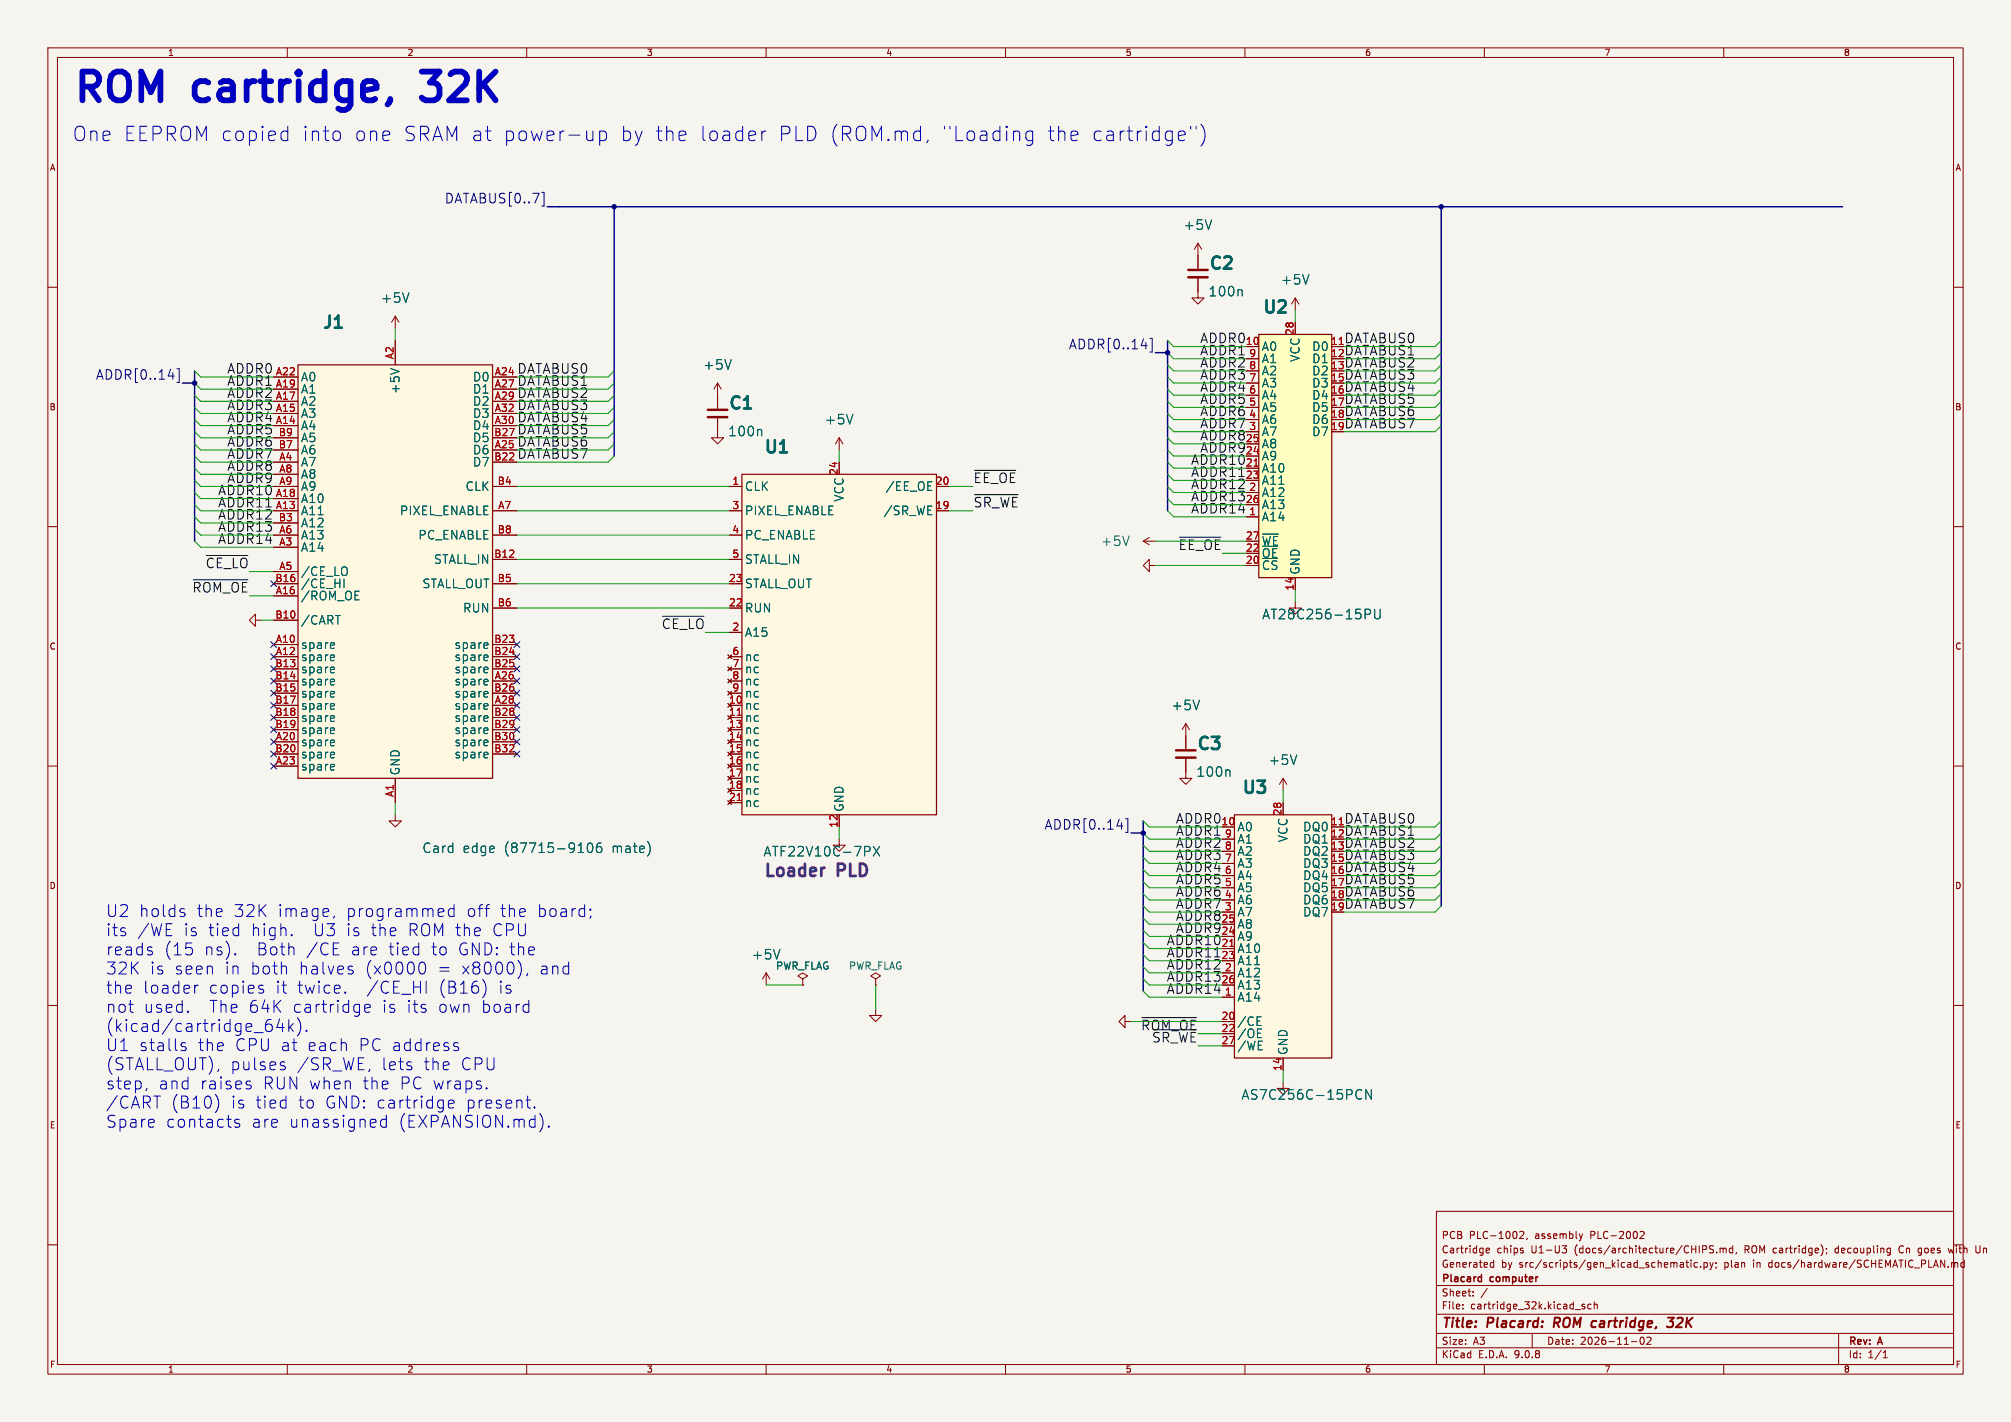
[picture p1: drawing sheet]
<svg xmlns="http://www.w3.org/2000/svg" width="420mm" height="297mm" viewBox="0 0 420 297" stroke-linecap="round" stroke-linejoin="round" font-family="sans-serif">
<path d="M0 0h420v297h-420z" fill="#f5f4ef" stroke="#f5f4ef" stroke-width=".21"/>
<g fill="none" stroke="#840000" stroke-width=".21">
<path d="M10 10h400v277h-400zM12 12h396v273h-396zM60 10v2M110 10v2M160 10v2M210 10v2M260 10v2M310 10v2M360 10v2M250.2 53.3v2.8M250.2 58.2v2.8M10 60h2"/>
<path d="M408 60h2M10 110h2M408 110h2M10 160h2M247.6 153.7v2.8M247.6 158.5v2.8M408 160h2M175.3 175.3v1.2h1.2l-1.2 1.3-1.3-1.3h1.3M10 210h2M408 210h2M300 253h108v32h-108zM317.4 257.3l.5-.1 .3 .4-.9 1.1h.9"/>
<path d="M318.9 258.6l-.1 .3M329.8 257.7l.4 1M330.2 258.7l-.2 .3M330.5 257.7l-.3 1M342.5 257.3l.6-.1 .3 .4-1 1.1h1M10 260h2M300 278.5h108M300 274.5h108M300 268.5h108M305.5 273.2v.2M305.5 272.5v.1M307.7 270.5v.2"/>
<path d="M307.7 269.8v.1M310.4 261.2l.7-.2-.1-.2-.4-.1-.2 .2v.7h.6M310.6 269.1l-1.3 1.9M311.4 264.6h.5M311.4 263.8h.5M311.9 263.2v1.5M318.1 261.3v.3M320 278.5v3M326.2 260.2h1l-.5 .6 .4 .1 .1 .5-.3 .3h-.5M330.9 272.5l-.3-.1-.2 .2v.2l.5 .2v.3h-.5M332.3 272.5l-.4-.1-.3 .3 .1 .6h.6M332.9 272.5l.3-.1 .3 .1 .1 .9"/>
<path d="M332.9 271.9v1.5M342.7 279.4a.81 .81 0 0 0 .3 1.4l.2-.2 .2-.4-.2-.8M344.7 279.4v.5l-.8 .9h.9M351.1 263.7h.3l.2 .2v.8M351.6 264.6l-.5 .1M351.6 264l-.5 .1M352.1 263.7h.6M352.3 263.2v1.3l.4 .2M353.2 263.2v.1M353.2 263.7v1M354.5 263.8l-.4-.1-.3 .3 .1 .6h.6M355.2 264.5v.2"/>
<path d="M355.9 263.8l.4-.1 .3 .3-.2 .6h-.5M355.9 263.7v1.5M357.1 263.7l.3 1M357.1 260.8l.6 .2 .2 .4-.3 .3-.6-.1M357.4 264.7l-.3 .5M357.8 263.7l-.4 1M357.9 260.3l-.6-.1-.2 .1M358.4 263.8v.1M358.4 264.6l-.1 .3M358.5 261.5v.2M359.2 260.8l.5-.1 .2 .2M359.2 260.7v1"/>
<path d="M359.9 260.9l.2-.2 .3 .1 .1 .9M359.9 260.9v.8M361.9 260.8l-.5-.1-.2 .3 .1 .6h.6M361.9 260.2v1.5M362.7 261.6l-.2 .3M380.6 260.4l.1 .6-.1 .8M381.4 260.8v.1M381.5 261.6l-.1 .3M384 278.5v6.5M394.4 260.7l.4 .1M394.8 261.6l-.4 .1M394.8 260.7v1.2l-.1 .2-.4 .1"/>
<path d="M396.7 260.4l-.1 .4 .1 .7M400.7 262.1l.3 .1M400.9 260.7l-.3 .3v.4l.3 .3M406.9 260.7l.3 1 .2-.7M407.6 263.8l.4-.1 .2 .2M407.6 263.7v1M408.2 263.9l.2-.2 .4 .1 .1 .9M408.2 263.9v.8M410.2 263.8l-.4-.1-.3 .3 .2 .6h.5M410.2 263.2v1.5M412.7 260.2v1.2l.2 .3h.3M60 285v2"/>
<path d="M110 285v2M160 285v2M210 285v2M260 285v2M300 281.5h108M310 285v2M340.7 280.2h1.2M360 285v2M393.3 283.6h.9M393.3 282.5l.4-.4v1.5"/>
</g>
<path d="M324.7 275.2l-.2 2M332.8 275.9l.6 .1M333.3 277.1l-.3 .1M348.3 275.2h1.3l-.8 .8 .6 .2-.1 .8-.3 .2h-.6l-.3-.2" fill="none" stroke="#840000" stroke-width=".4"/>
<path d="M309 266.7l.4 .1M309.4 266.2v1.5M309.4 267.6l-.4 .1" fill="none" stroke="#840000" stroke-width=".3"/>
<path d="M248.2 56.4h4M248.2 57.9h4M245.6 156.7h4.1M245.6 158.2h4.1" fill="none" stroke="#840000" stroke-width=".51"/>
<path d="M259.3 60.6l.1 1.2M256.8 160.9l.1 1.2" fill="none" stroke="#006464" stroke-width=".21"/>
<path d="M154.9 99.1h40.7v71.1h-40.7z" fill="#fff8e1"/>
<path d="M154.9 99.1h40.7v71.1h-40.7z" fill="none" stroke="#840000" stroke-width=".25"/>
<g fill="none" stroke="#840000" stroke-width=".21">
<path d="M250.2 50.8l-.8 1.3M250.2 50.8l.8 1.3M250.2 50.8v2.5M82.5 66l-.7 1.3M82.5 66l.8 1.3M82.5 66v2.6M250.2 61v1.2h1.3l-1.3 1.3-1.3-1.3h1.3M149.9 87.4v4h1.2l-1.2 1.3-1.3-1.3h1.3M149.9 80l-.8 1.3M149.9 80l.7 1.3M149.9 80v5.3M175.3 91.4l-.8 1.3"/>
<path d="M175.3 91.4l.7 1.3M175.3 91.4v2.6M152.4 101.6h2.5M152.4 106.7h2.5M152.4 111.8h2.5M152.4 116.8h2.5M238.8 113l1.2 .8M238.8 113h2.5M240 118.1v-1.3l-1.2 1.3 1.2 1.3v-1.3h1.3M240 112.3l-1.2 .7M53.3 129.5v-1.2l-1.2 1.2 1.2 1.3v-1.3h1.3M152 136.8l.8 .7"/>
<path d="M152 139.3l.8 .8M152.4 132.1h2.5M152.4 137.2h2.5M152.4 139.7h2.5M152.8 136.8l-.8 .7M152.8 139.3l-.8 .8M152 141.9l.8 .7M152 144.4l.8 .8M152.4 142.2h2.5M152.4 144.8h2.5M152.4 149.9h2.5M152.8 141.9l-.8 .7"/>
<path d="M152.8 144.4l-.8 .8M247.6 151.1l-.7 1.3M247.6 151.1l.8 1.3M247.6 151.1v2.6M152.4 167.6h2.5M247.6 161.3v1.3h1.3l-1.3 1.2-1.2-1.2h1.2M268 162.6l-.8 1.2M268 162.6l.7 1.2M268 162.6v2.5M160 203.2l-.7 1.3M160 203.2l.8 1.3M160 203.2v2.5"/>
<path d="M167.6 204.5l1.1-.7-1.1-.6-1 .6 1 .7v1.2M167.6 205.7h.1M182.9 210.8v1.3h1.2l-1.2 1.3-1.3-1.3h1.3M182.9 204.5l1-.7-1-.6-1 .6 1 .7v1.2M182.9 205.7h.1M234.9 213.4v-1.3l-1.2 1.3 1.2 1.2v-1.2h1.3M268 226.1v1.2h1.2l-1.2 1.3-1.3-1.3h1.3"/>
</g>
<path d="M154 149.4h.8M154 167.2h.8" fill="none" stroke="#a90000" stroke-width=".21"/>
<path d="M159 89.8l.1 1.2M182.4 176.8l1.3 2M183.7 176.8l-1.3 2" fill="none" stroke="#006464" stroke-width=".21"/>
<path d="M147.8 85.6h4.1M147.8 87.1h4.1" fill="none" stroke="#840000" stroke-width=".51"/>
<path d="M262.9 69.9h15.2v50.8h-15.2z" fill="#ffffc2"/>
<path d="M262.9 69.9h15.2v50.8h-15.2z" fill="none" stroke="#840000" stroke-width=".25"/>
<path d="M260.3 74.9h2.6M260.3 77.5h2.6M278.1 72.4h2.6M260.3 80h2.6M260.3 82.6h2.6M260.3 85.1h2.6M260.3 87.6h2.6M260.3 90.2h2.6M260.3 97.8h2.6M260.3 102.9h2.6M260.3 108h2.6" fill="none" stroke="#840000" stroke-width=".21"/>
<path d="M279.7 71.9h.8M261.9 97.3h.9" fill="none" stroke="#a90000" stroke-width=".21"/>
<path d="M285.1 127.2h.8a.54 .54 0 0 1 .4 .6 .54 .54 0 0 1-.4 .5h-.8M287.1 127.2v1.7l.4 .3h.5l.2-.3v-1.7" fill="none" stroke="#006464" stroke-width=".21"/>
<path d="M62.2 76.2h40.7v86.4h-40.7z" fill="#fff8e1"/>
<path d="M62.2 76.2h40.7v86.4h-40.7z" fill="none" stroke="#840000" stroke-width=".25"/>
<g fill="none" stroke="#840000" stroke-width=".21">
<path d="M57.1 78.7h5.1M82.5 71.1v5.1M102.9 78.7h5M270.5 62.2l-.8 1.3M270.5 62.2l.8 1.3M270.5 62.2v2.6M57.1 81.3h5.1M57.1 83.8h5.1M57.1 86.4h5.1M57.1 88.9h5.1M57.1 91.4h5.1M57.1 94h5.1"/>
<path d="M57.1 96.5h5.1M57.1 99.1h5.1M102.9 81.3h5M102.9 83.8h5M102.9 86.4h5M102.9 88.9h5M102.9 91.4h5M102.9 94h5M102.9 96.5h5M57.1 101.6h5.1M57.1 104.1h5.1M57.1 106.7h5.1"/>
<path d="M57.1 109.2h5.1M57.1 111.8h5.1M57.1 114.3h5.1M57.1 119.4h5.1M102.9 101.6h5M102.9 106.7h5M102.9 111.8h5M102.9 116.8h5M57.1 121.9h5.1M57.1 124.5h5.1M57.1 129.5h5.1M57.1 134.6h5.1"/>
<path d="M57.1 137.2h5.1M57.1 139.7h5.1M102.9 121.9h5M102.9 134.6h5M102.9 137.2h5M102.9 139.7h5M102.9 127h5M270.5 125.7v1.3h1.3l-1.3 1.3-1.3-1.3h1.3M57.1 142.2h5.1M57.1 144.8h5.1M57.1 147.3h5.1M57.1 149.9h5.1"/>
<path d="M57.1 152.4h5.1M57.1 154.9h5.1M57.1 157.5h5.1M102.9 142.2h5M102.9 144.8h5M102.9 147.3h5M102.9 149.9h5M102.9 152.4h5M102.9 154.9h5M102.9 157.5h5M57.1 160h5.1M82.5 170.2v1.3h1.3l-1.3 1.2-1.2-1.2h1.2"/>
<path d="M82.5 162.6v5"/>
</g>
<g fill="none" stroke="#006464" stroke-width=".21">
<path d="M72.3 118.5a1.28 1.28 0 0 1 0 1.6M69.8 134.3l.1 .4-.9 .1M69.8 136.9l.1 .3-.9 .2M69.8 139.4l.1 .4-.9 .1M71.8 120.9v1.8M74.2 125.3h.8M74.2 123.5h.8M69.8 142l.1 .3-.9 .2M69.8 144.5l.1 .3-.9 .2M69.8 147l.1 .4-.9 .1M69.8 149.6l.1 .3-.9 .2M69.8 152.1l.1 .4-.9 .1"/>
<path d="M69.8 154.7l.1 .3-.9 .2M69.8 157.2l.1 .3-.9 .2M69.8 159.7l.1 .4-.9 .1M120.7 178.1h1.2M122.9 176.2l.4-.1a1.25 1.25 0 0 1 0 2h-.2a1.33 1.33 0 0 1-.2-1.9zM125.5 176.1a.79 .79 0 0 0-.9 .8v.8l.1 .3 .6 .1 .3-.2 .1-.7-.2-.3-.6-.1-.3 .4M135.6 176.3l.2 .8-.2 1.1"/>
</g>
<path d="M257.8 170.2h20.3v50.8h-20.3z" fill="#fff8e1"/>
<path d="M257.8 170.2h20.3v50.8h-20.3z" fill="none" stroke="#840000" stroke-width=".25"/>
<g fill="none" stroke="#840000" stroke-width=".21">
<path d="M250.2 53.3v2.8M250.2 58.2v2.8M57.1 78.7h5.1M82.5 71.1v5.1M102.9 78.7h5M260.3 74.9h2.6M260.3 77.5h2.6M278.1 72.4h2.6M57.1 81.3h5.1M57.1 83.8h5.1M57.1 86.4h5.1M57.1 88.9h5.1"/>
<path d="M57.1 91.4h5.1M57.1 94h5.1M57.1 96.5h5.1M57.1 99.1h5.1M102.9 81.3h5M102.9 83.8h5M102.9 86.4h5M102.9 88.9h5M102.9 91.4h5M102.9 94h5M102.9 96.5h5M149.9 82.6v2.7"/>
<path d="M149.9 87.4v2.8M260.3 80h2.6M260.3 82.6h2.6M260.3 85.1h2.6M260.3 87.6h2.6M260.3 90.2h2.6M260.3 97.8h2.6M57.1 101.6h5.1M57.1 104.1h5.1M57.1 106.7h5.1M57.1 109.2h5.1M57.1 111.8h5.1"/>
<path d="M57.1 114.3h5.1M57.1 119.4h5.1M102.9 101.6h5M102.9 106.7h5M102.9 111.8h5M102.9 116.8h5M152.4 101.6h2.5M152.4 106.7h2.5M152.4 111.8h2.5M152.4 116.8h2.5M260.3 102.9h2.6M260.3 108h2.6"/>
<path d="M57.1 121.9h5.1M57.1 124.5h5.1M57.1 129.5h5.1M57.1 134.6h5.1M57.1 137.2h5.1M57.1 139.7h5.1M102.9 121.9h5M102.9 134.6h5M102.9 137.2h5M102.9 139.7h5M102.9 127h5M152 136.8l.8 .7"/>
<path d="M152 139.3l.8 .8M152.4 137.2h2.5M152.4 139.7h2.5M152.4 132.1h2.5M152.8 136.8l-.8 .7M152.8 139.3l-.8 .8M57.1 142.2h5.1M57.1 144.8h5.1M57.1 147.3h5.1M57.1 149.9h5.1M57.1 152.4h5.1M57.1 154.9h5.1"/>
<path d="M57.1 157.5h5.1M102.9 142.2h5M102.9 144.8h5M102.9 147.3h5M102.9 149.9h5M102.9 152.4h5M102.9 154.9h5M102.9 157.5h5M152 141.9l.8 .7M152 144.4l.8 .8M152.4 142.2h2.5M152.4 144.8h2.5"/>
<path d="M152.4 149.9h2.5M152.8 141.9l-.8 .7M152.8 144.4l-.8 .8M247.6 153.7v2.8M247.6 158.5v2.8M57.1 160h5.1M82.5 162.6v5M152.4 167.6h2.5M255.3 175.3h2.5M255.3 177.8h2.5M278.1 172.7h2.6M255.3 180.3h2.5"/>
<path d="M255.3 182.9h2.5M255.3 185.4h2.5M255.3 188h2.5M255.3 190.5h2.5M255.3 198.1h2.5M167.6 205.7h.1M255.3 203.2h2.5M255.3 208.3h2.5"/>
</g>
<path d="M279.7 71.9h.8M261.9 97.3h.9M154 149.4h.8M154 167.2h.8M279.7 172.3h.8M256.8 197.7h.9" fill="none" stroke="#a90000" stroke-width=".21"/>
<g fill="none" stroke="#006464" stroke-width=".21">
<path d="M259.3 60.6l.1 1.2M159 89.8l.1 1.2M72.3 118.5a1.28 1.28 0 0 1 0 1.6M69.8 134.3l.1 .4-.9 .1M69.8 136.9l.1 .3-.9 .2M69.8 139.4l.1 .4-.9 .1M71.8 120.9v1.8M74.2 125.3h.8M74.2 123.5h.8M285.1 127.2h.8a.54 .54 0 0 1 .4 .6 .54 .54 0 0 1-.4 .5h-.8M287.1 127.2v1.7l.4 .3h.5l.2-.3v-1.7M69.8 142l.1 .3-.9 .2"/>
<path d="M69.8 144.5l.1 .3-.9 .2M69.8 147l.1 .4-.9 .1M69.8 149.6l.1 .3-.9 .2M69.8 152.1l.1 .4-.9 .1M69.8 154.7l.1 .3-.9 .2M69.8 157.2l.1 .3-.9 .2M69.8 159.7l.1 .4-.9 .1M120.7 178.1h1.2M122.9 176.2l.4-.1a1.25 1.25 0 0 1 0 2h-.2a1.33 1.33 0 0 1-.2-1.9zM125.5 176.1a.79 .79 0 0 0-.9 .8v.8l.1 .3 .6 .1 .3-.2 .1-.7-.2-.3-.6-.1-.3 .4M135.6 176.3l.2 .8-.2 1.1M182.4 176.8l1.3 2"/>
<path d="M183.7 176.8l-1.3 2M256.8 160.9l.1 1.2M262.5 214.2h.9M262.5 212.4h.9M262.6 216.7h.9M262.6 214.9h.9M283.8 227.6l.6 .2M284.4 229.4l-.6 .2M286.4 227.6v2l-1.1-2v2"/>
</g>
<g fill="none" stroke="#000084" stroke-width=".21">
<path d="M113.2 40.2h.4v2.8h-.4M37 77h.4v2.9h-.4M240.2 70.7h.4v2.8h-.4M56.5 134l1.3 1.2M56.5 136.6l1.3 1.2M56.5 139.1l1.3 1.2M56.5 121.3l1.3 1.2M57.8 134l-1.3 1.2M57.8 136.6l-1.3 1.2M57.8 139.1l-1.3 1.2M57.8 121.3l-1.3 1.2M107.3 136.6l1.3 1.2"/>
<path d="M107.3 139.1l1.3 1.2M107.3 134l1.3 1.2M108.6 136.6l-1.3 1.2M108.6 139.1l-1.3 1.2M108.6 134l-1.3 1.2M56.5 141.6l1.3 1.2M56.5 144.2l1.3 1.2M56.5 146.7l1.3 1.2M56.5 149.3l1.3 1.2M56.5 151.8l1.3 1.2M56.5 154.3l1.3 1.2M56.5 156.9l1.3 1.2"/>
<path d="M56.5 159.4l1.3 1.2M57.8 141.6l-1.3 1.2M57.8 144.2l-1.3 1.2M57.8 146.7l-1.3 1.2M57.8 149.3l-1.3 1.2M57.8 151.8l-1.3 1.2M57.8 154.3l-1.3 1.2M57.8 156.9l-1.3 1.2M57.8 159.4l-1.3 1.2M107.3 151.8l1.3 1.2M107.3 149.3l1.3 1.2M107.3 154.3l1.3 1.2"/>
<path d="M107.3 156.9l1.3 1.2M107.3 146.7l1.3 1.2M107.3 141.6l1.3 1.2M107.3 144.2l1.3 1.2M108.6 151.8l-1.3 1.2M108.6 149.3l-1.3 1.2M108.6 154.3l-1.3 1.2M108.6 156.9l-1.3 1.2M108.6 146.7l-1.3 1.2M108.6 141.6l-1.3 1.2M108.6 144.2l-1.3 1.2M235.1 171h.4v2.9h-.4"/>
</g>
<path d="M203.5 98.2h8.6M43.1 116h8.7M203.5 103.3h9.1M246.3 112.2h8.7M40.4 121.1h11.4M138.4 128.7h8.6M238.5 212.5h11.4M240.8 215.1h9.1" fill="none" stroke="#0f0f0f" stroke-width=".21"/>
<path d="M114.3 43.2h270.5M128.3 43.2v52.1M301 43.2v146M40.6 77.5v35.5M241.3 73.7h2.5M243.8 71.1v35.6M38.1 80h2.5M236.2 174h2.6M238.8 171.5v35.5" fill="none" stroke="#000084" stroke-width=".3"/>
<g fill="none" stroke="#009600" stroke-width=".21">
<path d="M40.6 77.5l1.3 1.2h15.2M82.5 68.6v2.5M128.3 77.5l-1.3 1.2h-19.1M243.8 71.1l1.3 1.3h15.2M243.8 73.7l1.3 1.2h15.2M243.8 76.2l1.3 1.3h15.2M243.8 78.7l1.3 1.3h15.2M270.5 64.8v2.5M301 71.1l-1.3 1.3h-19M301 73.7l-1.3 1.2h-19M301 76.2l-1.3 1.3h-19M301 78.7l-1.3 1.3h-19"/>
<path d="M40.6 85.1l1.3 1.3h15.2M40.6 97.8l1.3 1.3h15.2M40.6 95.3l1.3 1.2h15.2M40.6 92.7l1.3 1.3h15.2M40.6 90.2l1.3 1.2h15.2M40.6 87.6l1.3 1.3h15.2M40.6 82.6l1.3 1.2h15.2M40.6 80l1.3 1.3h15.2M128.3 85.1l-1.3 1.3h-19.1M128.3 95.3l-1.3 1.2h-19.1M128.3 92.7l-1.3 1.3h-19.1M128.3 90.2l-1.3 1.2h-19.1"/>
<path d="M128.3 87.6l-1.3 1.3h-19.1M128.3 82.6l-1.3 1.2h-19.1M128.3 80l-1.3 1.3h-19.1M175.3 94v2.5M243.8 81.3l1.3 1.3h15.2M243.8 88.9l1.3 1.3h15.2M243.8 91.4l1.3 1.3h15.2M243.8 96.5l1.3 1.3h15.2M243.8 94l1.3 1.3h15.2M243.8 99.1l1.3 1.2h15.2M243.8 83.8l1.3 1.3h15.2M243.8 86.4l1.3 1.2h15.2"/>
<path d="M301 81.3l-1.3 1.3h-19M301 88.9l-1.3 1.3h-19M301 83.8l-1.3 1.3h-19M301 86.4l-1.3 1.2h-19M40.6 108l1.3 1.2h15.2M40.6 113l1.3 1.3h15.2M40.6 110.5l1.3 1.3h15.2M40.6 105.4l1.3 1.3h15.2M40.6 102.9l1.3 1.2h15.2M40.6 100.3l1.3 1.3h15.2M52.1 119.4h5M107.9 111.8h44.5"/>
<path d="M107.9 106.7h44.5M107.9 101.6h44.5M107.9 116.8h44.5M198.1 106.7h5.1M198.1 101.6h5.1M241.3 118.1h19M241.3 113h19M243.8 106.7l1.3 1.3h15.2M243.8 101.6l1.3 1.3h15.2M243.8 104.1l1.3 1.3h15.2M255.3 115.6h5M52.1 124.5h5"/>
<path d="M54.6 129.5h2.5M107.9 127h44.5M107.9 121.9h44.5M147.3 132.1h5.1M270.5 123.2v2.5M82.5 167.6v2.6M175.3 172.7v2.6M238.8 171.5l1.2 1.2h15.3M238.8 174l1.2 1.3h15.3M238.8 176.5l1.2 1.3h15.3M238.8 179.1l1.2 1.2h15.3M268 165.1v2.5"/>
<path d="M301 171.5l-1.3 1.2h-19M301 174l-1.3 1.3h-19M301 176.5l-1.3 1.3h-19M301 179.1l-1.3 1.2h-19M238.8 191.8l1.2 1.2h15.3M238.8 194.3l1.2 1.3h15.3M238.8 189.2l1.2 1.3h15.3M238.8 196.9l1.2 1.2h15.3M238.8 199.4l1.2 1.3h15.3M238.8 181.6l1.2 1.3h15.3M238.8 186.7l1.2 1.3h15.3M238.8 184.2l1.2 1.2h15.3"/>
<path d="M301 189.2l-1.3 1.3h-19M301 181.6l-1.3 1.3h-19M301 186.7l-1.3 1.3h-19M301 184.2l-1.3 1.2h-19M160 205.7h7.6M182.9 205.7v5.1M236.2 213.4h19.1M238.8 201.9l1.2 1.3h15.3M238.8 204.5l1.2 1.2h15.3M238.8 207l1.2 1.3h15.3M250.2 215.9h5.1M250.2 218.4h5.1"/>
<path d="M268 223.5v2.6"/>
</g>
<g fill="none" stroke="#0000c2" stroke-width=".21">
<path d="M59.2 27.4l.9 .1M60.1 26.4v3M60.1 29.2l-.9 .2M70.5 27.4l.6 .5v.9l-.6 .6M101.4 27.4h1.1M102.2 29.4h.3M123.8 29.1a.81 .81 0 0 1-1.1 .1M123.8 27.4v2M125.2 27.5l.9-.1 .6 .5v.9l-.3 .4-.3 .2-.9-.2M125.2 27.4v3M142.2 27.4l.9 .1 .1 .6-1.4 .3M143.1 29.2l-.9 .2"/>
<path d="M157.4 27.4l.3 .1 .1 .6-1.4 .3M157.7 29.2l-.3 .2M159.1 27.4v2M160 27.4a.77 .77 0 0 0-.9 .5M191.4 27.4l.8 .1M192.2 29.2l-.8 .2M192.2 26.4v3M193.7 29.7l-.2 .1M212.1 27.4h.4l.5 .4v1.6M214.4 30.2l.3 .2 .7-.2M215.4 27.4h-.6l-.6 .5v.9l.2 .3 .4 .3h.6M223.7 28.9l.4 .5h.6"/>
<path d="M224.7 27.4h-.6l-.4 .4M225.1 28.1l-1.4 .3M246.1 28.4l1.4-.3-.1-.6-.9-.1-.4 .4v1.1l.1 .3 .3 .2 .9-.2M248.7 26.4v.5M249.8 26.4v.5M250.8 25.9a3.4 3.4 0 0 1 0 4.6M31.7 198.7l.2 .3-.2 .3M37.9 190.6l.6 .1 .1 .4-.3 .3h-.5M37.9 189.8l.6 .1M49.1 199.2l.1 .1-.1 .1M49.1 199.2l-.1 .1 .1 .1M49.1 199.2v.2"/>
<path d="M49.6 193.8l.2 .1M49.8 192.9v2.5M49.8 195.3l-.2 .1M60.9 195.2l.1 .1-.1 .1M60.9 195.2l-.1 .1 .1 .1M60.9 195.2v.2M69.6 198.1h.8M69.6 199.4h1.2M69.8 191.3l-.2 .5M87.2 197.8l.3 .1M87.5 196.9v2.5M87.5 199.3l-.3 .1"/>
<path d="M92.6 189.9l.1 .5-1.2 .2M94.8 189.9l-.7-.1-.5 .4v.8l.3 .3 .2 .1 .7-.1M94.8 188.9v2.5M101.3 189.8h.9M102 188.9h.2M123.3 189.9l.1 .1-.1 .1M123.3 189.9l-.1 .1 .1 .1M123.3 189.9v.2M123.4 191.3l-.2 .5M37.8 218.2l.4 .4 .6 .1 .1 .3-.1 .3-.3 .1-.7-.1M38.8 217.9l-.6-.1-.4 .3M39.2 211.2l.2 .1-.2 .1"/>
<path d="M40.7 205.8v1.6M41.4 205.8a.64 .64 0 0 0-.7 .4M54.4 205.8l.6 .1M54.4 206.6l.6 .1 .1 .4-.4 .3h-.5M56.4 213.9l.5 .5v.6l-.5 .4M58.4 212.8l-.6 1.8h1.6M59 213.8v1.6M59.5 201.8l.3 .3v1.3M60.3 212.9v2.5M60.6 214.5l.7 .9M61.3 213.8l-1 .9M62.7 213.7a2.98 2.98 0 0 1-.5 2.6"/>
<path d="M64 215.2l.1 .1-.1 .1M64 215.2l-.1 .1 .1 .1M64 215.2v.2M72.1 207.2l.1 .1-.1 .1M72.1 207.2l-.1 .1 .1 .1M72.1 207.2v.2M73.1 202.6l.5 .1 .2 .4-.4 .3h-.5M73.1 201.8l.5 .1M76.1 210.6l1.2-.2-.1-.5-.7-.1-.4 .3 .2 1.2 .2 .1 .7-.1M87.5 201.9a.91 .91 0 0 1 .6-1 .64 .64 0 0 1 .7 .5 1.29 1.29 0 0 1-.7 2 .91 .91 0 0 1-.6-.9M89 204.9v2.5M94.7 218.2l.1 .3 .9 .2 .1 .3-.1 .3-.3 .1-.7-.1"/>
<path d="M95.7 217.9l-.6-.1-.4 .3M101.4 205.7a2.98 2.98 0 0 1-.5 2.6M108.3 200.7a2.94 2.94 0 0 1 0 3.6M109.7 209.8l.7 .1M110.2 203.3l-.2 .5M110.4 211.3l-.7 .1M110.4 208.9v2.5M30.7 227.3l-.3 .5M45.1 228.7a2.94 2.94 0 0 1 0 3.6M50 233.9l-.6-.1-.4 .3 .1 .4 .9 .2 .1 .3-.1 .3-.3 .1-.7-.1M51.7 226.6l.6 .1 .2 .4-.4 .3h-.5M51.7 225.8l.6 .1"/>
<path d="M58.9 222.6l.6 .1 .1 .4-.4 .3h-.4M58.9 221.8l.6 .1M59.5 229.8l.2 .1M59.7 228.9v2.5M59.7 231.3l-.2 .1M77.2 223.3l-.2 .5M80.7 233.9l-.7-.1-.5 .4v.8l.2 .3 .3 .1 .7-.1M80.7 232.9v2.5M85.7 222.6l.3 .4-.1 .3-.2 .1M85.7 221.8l.2 .1M93.6 230.6l1.2-.2-.1-.5-.7-.1-.4 .3 .2 1.2 .2 .1 .7-.1M101.6 227.2l.1 .1-.1 .1"/>
<path d="M101.6 227.2l-.1 .1 .1 .1M101.6 227.2v.2M109.8 229.8h1M110.3 231.3l.5 .1M111.6 231.2l.1 .1-.1 .1M111.6 231.2l-.1 .1 .1 .1M111.6 231.2v.2M113.2 233.3a2.99 2.99 0 0 1 0 2.4M114.6 235.2l.1 .1-.1 .1M114.6 235.2l-.1 .1 .1 .1M114.6 235.2v.2"/>
</g>
<path d="M88.1 15h3.7M88.1 20.4l.8 .6" fill="none" stroke="#0000c2" stroke-width="1.2"/>
<g fill="#000084" stroke="#000084" stroke-width=".21">
<circle cx="40.6" cy="80" r=".46"/>
<circle cx="243.8" cy="73.7" r=".46"/>
<circle cx="128.3" cy="43.2" r=".46"/>
<circle cx="238.8" cy="174" r=".46"/>
<circle cx="301" cy="43.2" r=".46"/>
</g>
<g font-size="8.4" fill="#0000c2">
<text x="15" y="21.8">ROM</text>
<text x="41.1" y="21.8">cartridge,</text>
<text x="91.2" y="21.8">32K</text>
</g>
<g font-size="4.2" fill="#0000c2">
<text x="15" y="29.8">One EEPROM copied</text>
<text x="62.6" y="29.8">into</text>
<text x="73.3" y="29.8">one</text>
<text x="83.4" y="29.8">SRAM at</text>
<text x="104" y="29.8">power-up</text>
<text x="128.3" y="29.8">by the</text>
<text x="144.6" y="29.8">loader</text>
<text x="160.9" y="29.8">PLD (ROM.md,</text>
<text x="194.7" y="29.8">&quot;Loading</text>
<text x="216.6" y="29.8">the</text>
<text x="225.7" y="29.8">cartridge&quot;)</text>
</g>
<g font-size="3.5" fill="#006464">
<text x="252.2" y="57">C2</text>
<text x="67" y="69.3">J1</text>
<text x="263.4" y="66.2">U2</text>
<text x="151.9" y="86.2">C1</text>
<text x="159.3" y="95.4">U1</text>
<text x="249.6" y="157.3">C3</text>
<text x="259.1" y="166.5">U3</text>
</g>
<g font-size="3.5" fill="#840084">
<text x="159.3" y="183.8">Loader</text>
<text x="174.9" y="183.8">PLD</text>
</g>
<g font-size="3.5" fill="#0000c2">
<text x="22" y="191.7">U2 holds</text>
<text x="40.8" y="191.7">the</text>
<text x="48.5" y="191.7">32K</text>
<text x="57.7" y="191.7">image,</text>
<text x="71.9" y="191.7">programmed</text>
<text x="97" y="191.7">off</text>
<text x="104" y="191.7">the</text>
<text x="111.7" y="191.7">board;</text>
<text x="22" y="195.8">its</text>
<text x="28.5" y="195.8">/WE</text>
<text x="38.1" y="195.8">is</text>
<text x="43.2" y="195.8">tied</text>
<text x="52.1" y="195.8">high.</text>
<text x="65" y="195.8">U3 is</text>
<text x="76.9" y="195.8">the</text>
<text x="84.6" y="195.8">ROM the</text>
<text x="102.1" y="195.8">CPU</text>
<text x="22" y="203.7">32K</text>
<text x="22" y="199.7">reads</text>
<text x="31.1" y="203.7">is</text>
<text x="34.1" y="199.7">(15</text>
<text x="36.2" y="203.7">seen</text>
<text x="42.4" y="199.7">ns).</text>
<text x="46.6" y="203.7">in</text>
<text x="51.9" y="203.7">both</text>
<text x="53.3" y="199.7">Both</text>
<text x="62" y="203.7">halves</text>
<text x="63.6" y="199.7">/CE</text>
<text x="72.8" y="199.7">are</text>
<text x="75.8" y="203.7">(x0000</text>
<text x="80.6" y="199.7">tied</text>
<text x="89.5" y="199.7">to</text>
<text x="90.9" y="203.7">=</text>
<text x="95.1" y="199.7">GND: the</text>
<text x="95.8" y="203.7">x8000),</text>
<text x="112.1" y="203.7">and</text>
<text x="22" y="207.8">the</text>
<text x="29.7" y="207.8">loader</text>
<text x="43.3" y="207.8">copies</text>
<text x="57.2" y="207.8">it</text>
<text x="61.7" y="207.8">twice.</text>
<text x="76.1" y="207.8">/CE_HI</text>
<text x="91.1" y="207.8">(B16)</text>
<text x="103.6" y="207.8">is</text>
<text x="22" y="215.8">(kicad/cartridge_64k).</text>
<text x="22" y="211.7">not</text>
<text x="29.8" y="211.7">used.</text>
<text x="43.4" y="211.7">The 64K</text>
<text x="60.7" y="211.7">cartridge</text>
<text x="79.4" y="211.7">is</text>
<text x="84.4" y="211.7">its</text>
<text x="90.9" y="211.7">own</text>
<text x="99.9" y="211.7">board</text>
<text x="22" y="219.8">U1 stalls</text>
<text x="41.1" y="219.8">the</text>
<text x="48.8" y="219.8">CPU at</text>
<text x="63.8" y="219.8">each</text>
<text x="74.5" y="219.8">PC address</text>
<text x="22" y="223.7">(STALL_OUT),</text>
<text x="22" y="227.7">step,</text>
<text x="32.9" y="227.7">and</text>
<text x="41.6" y="227.7">raises</text>
<text x="47.9" y="223.7">pulses</text>
<text x="54.6" y="227.7">RUN when</text>
<text x="61.8" y="223.7">/SR_WE,</text>
<text x="75.4" y="227.7">the</text>
<text x="79.4" y="223.7">lets</text>
<text x="83.1" y="227.7">PC wraps.</text>
<text x="88.1" y="223.7">the</text>
<text x="95.8" y="223.7">CPU</text>
<text x="22" y="231.8">/CART</text>
<text x="35.5" y="231.8">(B10)</text>
<text x="48" y="231.8">is</text>
<text x="53.1" y="231.8">tied</text>
<text x="61.9" y="231.8">to</text>
<text x="67.5" y="231.8">GND: cartridge</text>
<text x="96.8" y="231.8">present.</text>
<text x="22" y="235.7">Spare</text>
<text x="34.5" y="235.7">contacts</text>
<text x="52.3" y="235.7">are</text>
<text x="60.1" y="235.7">unassigned</text>
<text x="82.9" y="235.7">(EXPANSION.md).</text>
</g>
<g font-size="2.8" fill="#000084">
<text x="92.9" y="42.6">DATABUS[0..7]</text>
<text x="223.2" y="73.1">ADDR[0..14]</text>
<text x="20" y="79.5">ADDR[0..14]</text>
<text x="218.2" y="173.4">ADDR[0..14]</text>
</g>
<g font-size="2.8" fill="#006464">
<text x="247.1" y="48.2">+5V</text>
<text x="267.4" y="59.6">+5V</text>
<text x="79.5" y="63.5">+5V</text>
<text x="252.3" y="62.1">100n</text>
<text x="146.8" y="77.4">+5V</text>
<text x="172.2" y="88.9">+5V</text>
<text x="152" y="91.3">100n</text>
<text x="229.9" y="114.3">+5V</text>
<text x="263.5" y="129.6">AT28C256-15PU</text>
<text x="244.6" y="148.5">+5V</text>
<text x="264.9" y="160">+5V</text>
<text x="249.8" y="162.4">100n</text>
<text x="88.1" y="178.4">Card</text>
<text x="96.6" y="178.4">edge</text>
<text x="105.2" y="178.4">(87715-9106</text>
<text x="127.7" y="178.4">mate)</text>
<text x="159.4" y="179.1">ATF22V10C-7PX</text>
<text x="156.9" y="200.6">+5V</text>
<text x="259.2" y="229.9">AS7C256C-15PCN</text>
</g>
<g font-size="2.8" fill="#0f0f0f">
<text x="250.7" y="71.8">ADDR0</text>
<text x="280.7" y="71.8">DATABUS0</text>
<text x="250.7" y="74.4">ADDR1</text>
<text x="250.7" y="76.9">ADDR2</text>
<text x="280.7" y="76.9">DATABUS2</text>
<text x="280.7" y="74.4">DATABUS1</text>
<text x="47.5" y="78.2">ADDR0</text>
<text x="47.5" y="83.3">ADDR2</text>
<text x="47.5" y="80.7">ADDR1</text>
<text x="107.9" y="83.3">DATABUS2</text>
<text x="107.9" y="80.7">DATABUS1</text>
<text x="107.9" y="78.2">DATABUS0</text>
<text x="250.7" y="82">ADDR4</text>
<text x="250.7" y="79.5">ADDR3</text>
<text x="280.7" y="79.5">DATABUS3</text>
<text x="280.7" y="82">DATABUS4</text>
<text x="47.5" y="88.3">ADDR4</text>
<text x="47.5" y="85.8">ADDR3</text>
<text x="107.9" y="88.3">DATABUS4</text>
<text x="107.9" y="85.8">DATABUS3</text>
<text x="250.7" y="84.5">ADDR5</text>
<text x="250.7" y="87.1">ADDR6</text>
<text x="250.7" y="89.6">ADDR7</text>
<text x="280.7" y="84.5">DATABUS5</text>
<text x="280.7" y="87.1">DATABUS6</text>
<text x="280.7" y="89.6">DATABUS7</text>
<text x="47.5" y="96">ADDR7</text>
<text x="47.5" y="93.4">ADDR6</text>
<text x="47.5" y="90.9">ADDR5</text>
<text x="107.9" y="96">DATABUS7</text>
<text x="107.9" y="93.4">DATABUS6</text>
<text x="107.9" y="90.9">DATABUS5</text>
<text x="250.7" y="92.2">ADDR8</text>
<text x="250.7" y="94.7">ADDR9</text>
<text x="47.5" y="98.5">ADDR8</text>
<text x="47.5" y="101">ADDR9</text>
<text x="203.2" y="101">~{EE_OE}</text>
<text x="248.8" y="97.2">ADDR10</text>
<text x="248.8" y="99.8">ADDR11</text>
<text x="45.6" y="103.6">ADDR10</text>
<text x="45.6" y="106.1">ADDR11</text>
<text x="203.2" y="106.1">~{SR_WE}</text>
<text x="248.8" y="104.9">ADDR13</text>
<text x="248.8" y="107.4">ADDR14</text>
<text x="248.8" y="102.3">ADDR12</text>
<text x="45.6" y="113.7">ADDR14</text>
<text x="45.6" y="111.2">ADDR13</text>
<text x="45.6" y="108.7">ADDR12</text>
<text x="43" y="118.8">~{CE_LO}</text>
<text x="246.2" y="115">~{EE_OE}</text>
<text x="40.2" y="123.9">~{ROM_OE}</text>
<text x="138.2" y="131.5">~{CE_LO}</text>
<text x="245.6" y="172.2">ADDR0</text>
<text x="280.7" y="172.2">DATABUS0</text>
<text x="245.6" y="174.7">ADDR1</text>
<text x="245.6" y="177.3">ADDR2</text>
<text x="245.6" y="179.8">ADDR3</text>
<text x="280.7" y="174.7">DATABUS1</text>
<text x="280.7" y="177.3">DATABUS2</text>
<text x="280.7" y="179.8">DATABUS3</text>
<text x="245.6" y="182.3">ADDR4</text>
<text x="245.6" y="184.9">ADDR5</text>
<text x="280.7" y="182.3">DATABUS4</text>
<text x="280.7" y="184.9">DATABUS5</text>
<text x="245.6" y="187.4">ADDR6</text>
<text x="245.6" y="190">ADDR7</text>
<text x="280.7" y="190">DATABUS7</text>
<text x="280.7" y="187.4">DATABUS6</text>
<text x="243.7" y="197.6">ADDR10</text>
<text x="245.6" y="192.5">ADDR8</text>
<text x="245.6" y="195">ADDR9</text>
<text x="243.7" y="200.1">ADDR11</text>
<text x="243.7" y="202.7">ADDR12</text>
<text x="243.7" y="205.2">ADDR13</text>
<text x="243.7" y="207.7">ADDR14</text>
<text x="238.3" y="215.4">~{ROM_OE}</text>
<text x="240.6" y="217.9">~{SR_WE}</text>
</g>
<g font-size="2.8" fill="#840000">
<text x="301" y="277.9">Title:</text>
<text x="310.6" y="277.9">Placard:</text>
<text x="325.4" y="277.9">ROM</text>
<text x="334.1" y="277.9">cartridge,</text>
<text x="350.8" y="277.9">32K</text>
</g>
<g font-size="2.5" fill="#006464">
<text x="263.4" y="73.5">A0</text>
<text x="263.4" y="76.1">A1</text>
<text x="271.6" y="75.6" transform="rotate(-90 271.6 75.6)">VCC</text>
<text x="274" y="73.5">D0</text>
<text x="274" y="76.1">D1</text>
<text x="62.7" y="79.9">A0</text>
<text x="62.7" y="82.4">A1</text>
<text x="83.7" y="82.3" transform="rotate(-90 83.7 82.3)">+5V</text>
<text x="98.8" y="79.9">D0</text>
<text x="98.8" y="82.4">D1</text>
<text x="263.4" y="78.6">A2</text>
<text x="263.4" y="81.1">A3</text>
<text x="263.4" y="83.7">A4</text>
<text x="274" y="78.6">D2</text>
<text x="274" y="81.1">D3</text>
<text x="274" y="83.7">D4</text>
<text x="62.7" y="84.9">A2</text>
<text x="62.7" y="87.5">A3</text>
<text x="98.8" y="84.9">D2</text>
<text x="98.8" y="87.5">D3</text>
<text x="263.4" y="86.2">A5</text>
<text x="263.4" y="88.8">A6</text>
<text x="274" y="86.2">D5</text>
<text x="274" y="88.8">D6</text>
<text x="62.7" y="90">A4</text>
<text x="62.7" y="92.6">A5</text>
<text x="62.7" y="95.1">A6</text>
<text x="98.8" y="90">D4</text>
<text x="98.8" y="92.6">D5</text>
<text x="98.8" y="95.1">D6</text>
<text x="263.4" y="91.3">A7</text>
<text x="263.4" y="93.8">A8</text>
<text x="274" y="91.3">D7</text>
<text x="62.7" y="97.6">A7</text>
<text x="62.7" y="100.2">A8</text>
<text x="98.8" y="97.6">D7</text>
<text x="263.4" y="96.4">A9</text>
<text x="263.4" y="98.9">A10</text>
<text x="263.4" y="101.5">A11</text>
<text x="62.7" y="102.7">A9</text>
<text x="62.7" y="105.3">A10</text>
<text x="62.7" y="107.8">A11</text>
<text x="83.5" y="107.8">PIXEL_ENABLE</text>
<text x="97.2" y="102.7">CLK</text>
<text x="155.4" y="102.7">CLK</text>
<text x="155.4" y="107.8">PIXEL_ENABLE</text>
<text x="176.4" y="104.8" transform="rotate(-90 176.4 104.8)">VCC</text>
<text x="184.5" y="107.8">/SR_WE</text>
<text x="184.9" y="102.7">/EE_OE</text>
<text x="263.4" y="104">A12</text>
<text x="263.4" y="106.5">A13</text>
<text x="62.7" y="110.3">A12</text>
<text x="62.7" y="112.9">A13</text>
<text x="87.4" y="112.9">PC_ENABLE</text>
<text x="155.4" y="112.9">PC_ENABLE</text>
<text x="263.4" y="109.1">A14</text>
<text x="62.7" y="115.4">A14</text>
<text x="90.6" y="118">STALL_IN</text>
<text x="155.4" y="118">STALL_IN</text>
<text x="263.4" y="114.2">~{WE}</text>
<text x="263.4" y="116.7">~{OE}</text>
<text x="263.4" y="119.2">~{CS}</text>
<text x="62.7" y="120.5">/CE_LO</text>
<text x="62.7" y="123">/CE_HI</text>
<text x="62.7" y="125.6">/ROM_OE</text>
<text x="88.2" y="123">STALL_OUT</text>
<text x="155.4" y="123">STALL_OUT</text>
<text x="271.6" y="120.1" transform="rotate(-90 271.6 120.1)">GND</text>
<text x="62.7" y="130.7">/CART</text>
<text x="96.7" y="128.1">RUN</text>
<text x="155.4" y="128.1">RUN</text>
<text x="62.7" y="135.7">spare</text>
<text x="94.9" y="135.7">spare</text>
<text x="155.4" y="133.2">A15</text>
<text x="62.7" y="138.3">spare</text>
<text x="62.7" y="140.8">spare</text>
<text x="62.7" y="143.4">spare</text>
<text x="94.9" y="138.3">spare</text>
<text x="94.9" y="140.8">spare</text>
<text x="94.9" y="143.4">spare</text>
<text x="155.4" y="138.3">nc</text>
<text x="155.4" y="140.8">nc</text>
<text x="155.4" y="143.4">nc</text>
<text x="62.7" y="145.9">spare</text>
<text x="62.7" y="148.4">spare</text>
<text x="94.9" y="145.9">spare</text>
<text x="94.9" y="148.4">spare</text>
<text x="155.4" y="145.9">nc</text>
<text x="155.4" y="148.4">nc</text>
<text x="62.7" y="151">spare</text>
<text x="62.7" y="153.5">spare</text>
<text x="94.9" y="151">spare</text>
<text x="94.9" y="153.5">spare</text>
<text x="155.4" y="151">nc</text>
<text x="155.4" y="153.5">nc</text>
<text x="62.7" y="156.1">spare</text>
<text x="62.7" y="158.6">spare</text>
<text x="62.7" y="161.1">spare</text>
<text x="94.9" y="156.1">spare</text>
<text x="94.9" y="158.6">spare</text>
<text x="155.4" y="156.1">nc</text>
<text x="155.4" y="158.6">nc</text>
<text x="155.4" y="161.1">nc</text>
<text x="83.7" y="162.1" transform="rotate(-90 83.7 162.1)">GND</text>
<text x="155.4" y="163.7">nc</text>
<text x="155.4" y="166.2">nc</text>
<text x="155.4" y="168.8">nc</text>
<text x="176.4" y="169.7" transform="rotate(-90 176.4 169.7)">GND</text>
<text x="258.3" y="173.8">A0</text>
<text x="272.1" y="173.8">DQ0</text>
<text x="258.3" y="176.4">A1</text>
<text x="258.3" y="178.9">A2</text>
<text x="269.1" y="175.9" transform="rotate(-90 269.1 175.9)">VCC</text>
<text x="272.1" y="176.4">DQ1</text>
<text x="272.1" y="178.9">DQ2</text>
<text x="258.3" y="181.5">A3</text>
<text x="258.3" y="184">A4</text>
<text x="272.1" y="181.5">DQ3</text>
<text x="272.1" y="184">DQ4</text>
<text x="258.3" y="186.5">A5</text>
<text x="258.3" y="189.1">A6</text>
<text x="258.3" y="191.6">A7</text>
<text x="272.1" y="186.5">DQ5</text>
<text x="272.1" y="189.1">DQ6</text>
<text x="272.1" y="191.6">DQ7</text>
<text x="258.3" y="194.2">A8</text>
<text x="258.3" y="196.7">A9</text>
<text x="258.3" y="199.2">A10</text>
<text x="258.3" y="201.8">A11</text>
<text x="258.3" y="204.3">A12</text>
<text x="258.3" y="206.9">A13</text>
<text x="258.3" y="209.4">A14</text>
<text x="258.3" y="214.5">/CE</text>
<text x="258.3" y="217">/OE</text>
<text x="258.3" y="219.6">/WE</text>
<text x="269.1" y="220.5" transform="rotate(-90 269.1 220.5)">GND</text>
</g>
<g font-size="2.1" fill="#a90000">
<text x="270.3" y="70.1" transform="rotate(-90 270.3 70.1)">28</text>
<text x="82.3" y="75.1" transform="rotate(-90 82.3 75.1)">A2</text>
<text x="260.1" y="72.1">10</text>
<text x="260.8" y="74.7">9</text>
<text x="260.8" y="77.2">8</text>
<text x="277.9" y="72.1">11</text>
<text x="277.9" y="74.7">12</text>
<text x="277.9" y="77.2">13</text>
<text x="57.5" y="78.5">A22</text>
<text x="57.5" y="81">A19</text>
<text x="57.5" y="83.6">A17</text>
<text x="103.3" y="78.5">A24</text>
<text x="103.3" y="81">A27</text>
<text x="103.3" y="83.6">A29</text>
<text x="260.8" y="79.8">7</text>
<text x="260.8" y="82.3">6</text>
<text x="277.9" y="79.8">15</text>
<text x="277.9" y="82.3">16</text>
<text x="57.5" y="86.1">A15</text>
<text x="57.5" y="88.6">A14</text>
<text x="103.3" y="86.1">A32</text>
<text x="103.3" y="88.6">A30</text>
<text x="260.8" y="84.8">5</text>
<text x="260.8" y="87.4">4</text>
<text x="260.8" y="89.9">3</text>
<text x="277.9" y="84.8">17</text>
<text x="277.9" y="87.4">18</text>
<text x="277.9" y="89.9">19</text>
<text x="58.1" y="91.2">B9</text>
<text x="58.1" y="93.7">B7</text>
<text x="103.2" y="91.2">B27</text>
<text x="103.3" y="93.7">A25</text>
<text x="260.1" y="92.5">25</text>
<text x="260.1" y="95">24</text>
<text x="58.3" y="96.3">A4</text>
<text x="58.3" y="98.8">A8</text>
<text x="58.3" y="101.3">A9</text>
<text x="103.2" y="96.3">B22</text>
<text x="103.9" y="101.3">B4</text>
<text x="152.9" y="101.3">1</text>
<text x="175" y="99.3" transform="rotate(-90 175 99.3)">24</text>
<text x="195.3" y="101.3">20</text>
<text x="260.1" y="97.5">21</text>
<text x="260.1" y="100.1">23</text>
<text x="57.5" y="103.9">A18</text>
<text x="57.5" y="106.4">A13</text>
<text x="104" y="106.4">A7</text>
<text x="152.9" y="106.4">3</text>
<text x="195.3" y="106.4">19</text>
<text x="260.1" y="105.2">26</text>
<text x="260.8" y="102.6">2</text>
<text x="260.8" y="107.7">1</text>
<text x="58.1" y="109">B3</text>
<text x="58.3" y="111.5">A6</text>
<text x="103.9" y="111.5">B8</text>
<text x="152.9" y="111.5">4</text>
<text x="260.1" y="112.8">27</text>
<text x="58.3" y="114">A3</text>
<text x="58.3" y="119.1">A5</text>
<text x="103.2" y="116.6">B12</text>
<text x="152.9" y="116.6">5</text>
<text x="260.1" y="115.3">22</text>
<text x="260.1" y="117.9">20</text>
<text x="57.4" y="121.7">B16</text>
<text x="57.5" y="124.2">A16</text>
<text x="103.9" y="121.7">B5</text>
<text x="152.2" y="121.7">23</text>
<text x="270.3" y="123.4" transform="rotate(-90 270.3 123.4)">14</text>
<text x="57.4" y="129.3">B10</text>
<text x="103.9" y="126.7">B6</text>
<text x="152.2" y="126.7">22</text>
<text x="152.9" y="131.8">2</text>
<text x="57.5" y="134.4">A10</text>
<text x="57.5" y="136.9">A12</text>
<text x="103.2" y="134.4">B23</text>
<text x="103.2" y="136.9">B24</text>
<text x="152.9" y="136.9">6</text>
<text x="57.4" y="139.4">B13</text>
<text x="57.4" y="142">B14</text>
<text x="103.2" y="139.4">B25</text>
<text x="103.3" y="142">A26</text>
<text x="152.9" y="139.4">7</text>
<text x="152.9" y="142">8</text>
<text x="57.4" y="144.5">B15</text>
<text x="57.4" y="147.1">B17</text>
<text x="57.4" y="149.6">B18</text>
<text x="103.2" y="144.5">B26</text>
<text x="103.2" y="149.6">B28</text>
<text x="103.3" y="147.1">A28</text>
<text x="152.2" y="147.1">10</text>
<text x="152.2" y="149.6">11</text>
<text x="152.9" y="144.5">9</text>
<text x="57.4" y="152.1">B19</text>
<text x="57.5" y="154.7">A20</text>
<text x="103.2" y="152.1">B29</text>
<text x="103.2" y="154.7">B30</text>
<text x="152.2" y="152.1">13</text>
<text x="152.2" y="154.7">14</text>
<text x="57.4" y="157.2">B20</text>
<text x="57.5" y="159.8">A23</text>
<text x="103.2" y="157.2">B32</text>
<text x="152.2" y="157.2">15</text>
<text x="152.2" y="159.8">16</text>
<text x="82.3" y="166.5" transform="rotate(-90 82.3 166.5)">A1</text>
<text x="152.2" y="162.3">17</text>
<text x="152.2" y="164.8">18</text>
<text x="152.2" y="167.4">21</text>
<text x="175" y="173" transform="rotate(-90 175 173)">12</text>
<text x="255" y="172.5">10</text>
<text x="267.7" y="170.4" transform="rotate(-90 267.7 170.4)">28</text>
<text x="277.9" y="172.5">11</text>
<text x="255.7" y="175">9</text>
<text x="255.7" y="177.5">8</text>
<text x="277.9" y="175">12</text>
<text x="277.9" y="177.5">13</text>
<text x="255.7" y="180.1">7</text>
<text x="255.7" y="182.6">6</text>
<text x="255.7" y="185.2">5</text>
<text x="277.9" y="180.1">15</text>
<text x="277.9" y="182.6">16</text>
<text x="277.9" y="185.2">17</text>
<text x="255.7" y="187.7">4</text>
<text x="255.7" y="190.2">3</text>
<text x="277.9" y="187.7">18</text>
<text x="277.9" y="190.2">19</text>
<text x="255" y="192.8">25</text>
<text x="255" y="195.3">24</text>
<text x="255" y="197.9">21</text>
<text x="255" y="200.4">23</text>
<text x="255.7" y="202.9">2</text>
<text x="255" y="205.5">26</text>
<text x="255.7" y="208">1</text>
<text x="255" y="213.1">20</text>
<text x="255" y="215.6">22</text>
<text x="255" y="218.2">27</text>
<text x="267.7" y="223.8" transform="rotate(-90 267.7 223.8)">14</text>
</g>
<g font-size="2.1" fill="#006464">
<text x="162" y="202.7">PWR_FLAG</text>
<text x="177.2" y="202.7">PWR_FLAG</text>
</g>
<g font-size="2.1" fill="#840000">
<text x="301" y="262">Cartridge</text>
<text x="301" y="259">PCB</text>
<text x="306.8" y="259">PLC-1002,</text>
<text x="312.6" y="262">chips</text>
<text x="319.8" y="262">U1-U3</text>
<text x="320.6" y="259">assembly</text>
<text x="329" y="262">(docs/architecture/CHIPS.md,</text>
<text x="332.2" y="259">PLC-2002</text>
<text x="364.6" y="262">ROM cartridge);</text>
<text x="383.8" y="262">decoupling</text>
<text x="397.3" y="262">Cn</text>
<text x="401.5" y="262">goes</text>
<text x="408" y="262">with</text>
<text x="413.8" y="262">Un</text>
<text x="301" y="268.2">Placard</text>
<text x="301" y="265">Generated</text>
<text x="311.3" y="268.2">computer</text>
<text x="313.5" y="265">by</text>
<text x="317.3" y="265">src/scripts/gen_kicad_schematic.py;</text>
<text x="360.2" y="265">plan</text>
<text x="366.4" y="265">in</text>
<text x="369.8" y="265">docs/hardware/SCHEMATIC_PLAN.md</text>
<text x="301" y="273.7">File:</text>
<text x="301" y="271">Sheet:</text>
<text x="307.1" y="273.7">cartridge_32k.kicad_sch</text>
<text x="301" y="281.1">Size:</text>
<text x="307.6" y="281.1">A3</text>
<text x="323" y="281.1">Date:</text>
<text x="330" y="281.1">2026-11-02</text>
<text x="386" y="281.3">Rev:</text>
<text x="392.4" y="281.3">A</text>
<text x="301" y="283.9">KiCad</text>
<text x="308.7" y="283.9">E.D.A.</text>
<text x="316.3" y="283.9">9.0.8</text>
<text x="386" y="283.9">Id:</text>
<text x="390.1" y="283.9">1/1</text>
</g>
<g font-size="1.8" fill="#840000">
<text x="35" y="11.9">1</text>
<text x="85" y="11.9">2</text>
<text x="135" y="11.9">3</text>
<text x="185" y="11.9">4</text>
<text x="235" y="11.9">5</text>
<text x="285" y="11.9">6</text>
<text x="335" y="11.9">7</text>
<text x="385" y="11.9">8</text>
<text x="10.3" y="35.9">A</text>
<text x="408.3" y="35.9">A</text>
<text x="10.3" y="85.9">B</text>
<text x="408.2" y="85.9">B</text>
<text x="10.3" y="135.9">C</text>
<text x="408.2" y="135.9">C</text>
<text x="10.3" y="185.9">D</text>
<text x="408.2" y="185.9">D</text>
<text x="10.3" y="235.9">E</text>
<text x="408.3" y="235.9">E</text>
<text x="10.3" y="285.9">F</text>
<text x="35" y="286.9">1</text>
<text x="85" y="286.9">2</text>
<text x="135" y="286.9">3</text>
<text x="185" y="286.9">4</text>
<text x="235" y="286.9">5</text>
<text x="285" y="286.9">6</text>
<text x="335" y="286.9">7</text>
<text x="385" y="286.9">8</text>
<text x="408.3" y="285.9">F</text>
</g>
</svg>
